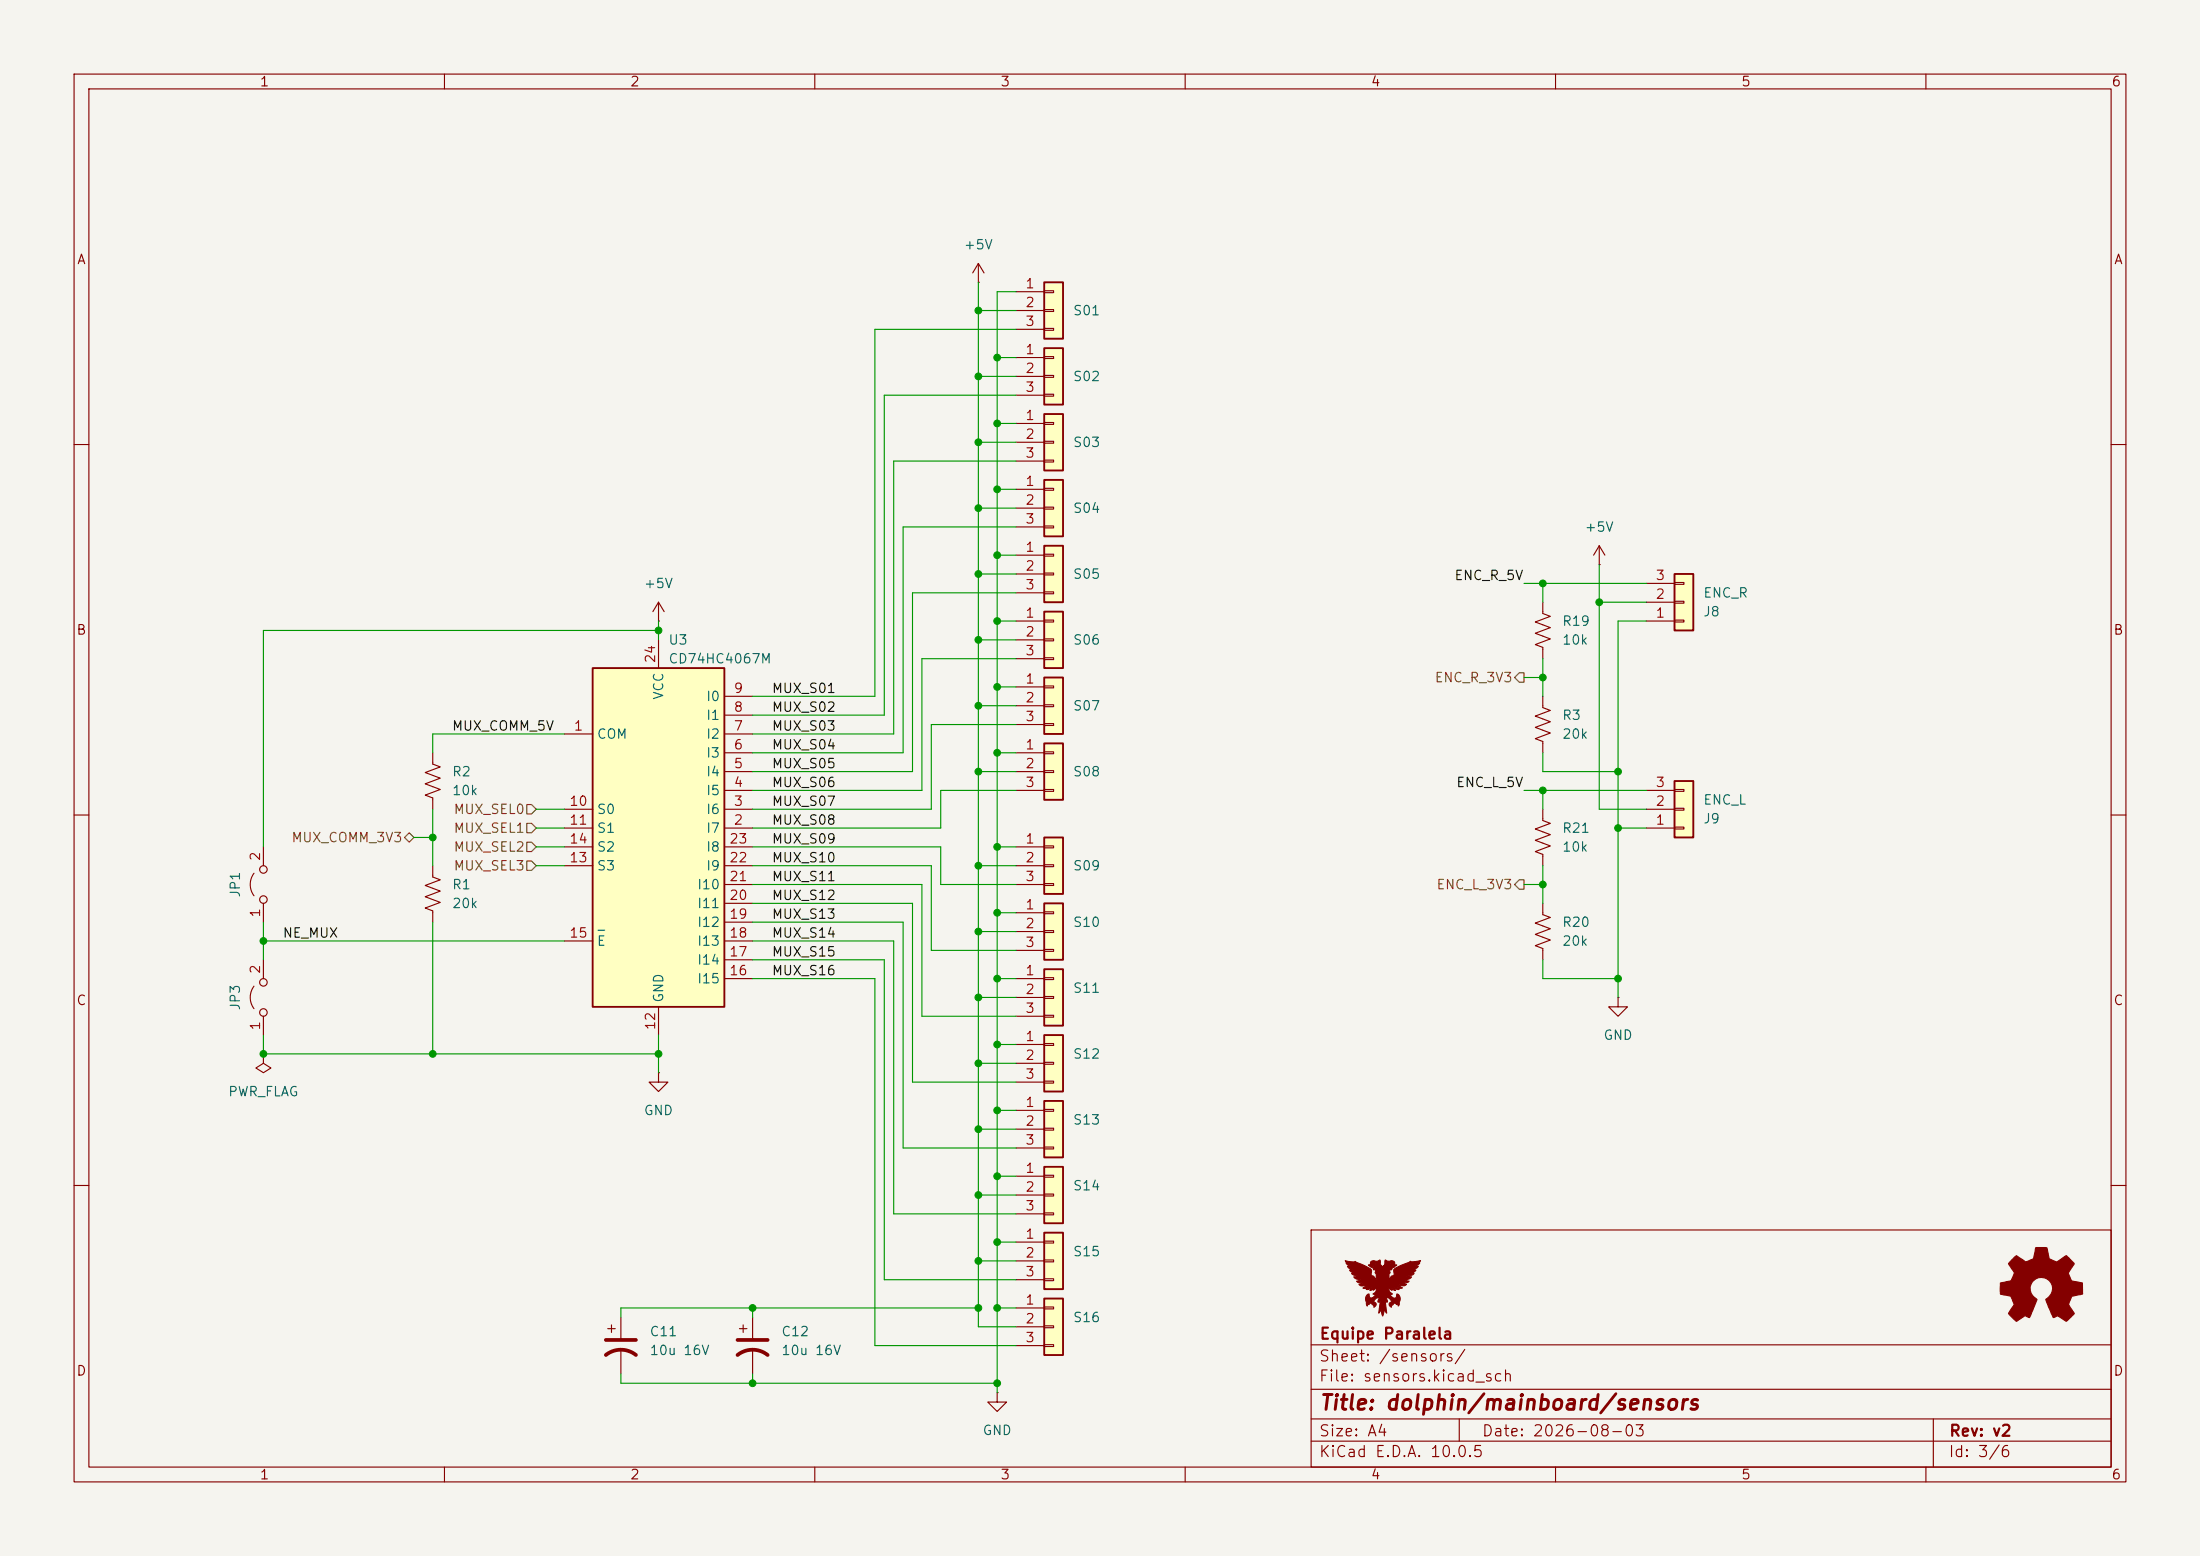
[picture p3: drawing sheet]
<svg xmlns="http://www.w3.org/2000/svg" width="297mm" height="210mm" viewBox="0 0 297 210" stroke-linecap="round" stroke-linejoin="round" font-family="sans-serif">
<path d="M0 0h297v210h-297z" fill="#f5f4ef" stroke="#f5f4ef" stroke-width=".14"/>
<g fill="none" stroke="#840000" stroke-width=".15">
<path d="M10 10h277v190h-277zM12 12h273v186h-273zM60 10v2M110 10v2M160 10v2M210 10v2M260 10v2M10 60h2M285 60h2M10 110h2M58.4 116.8v1.6l1 .3-2 .8 2 .8-2 .7 2 .8-2 .8 1 .3v1.6M285 110h2"/>
<path d="M10 160h2M177 166h108v32h-108zM285 160h2M60 198v2M110 198v2M160 198v2M177 194.5h108M177 191.5h108M177 187.5h108M177 181.5h108M197 191.5v3M210 198v2"/>
<path d="M260 198v2M261 191.5v6.5"/>
</g>
<path d="M141 166.4h2.5v7.6h-2.5z" fill="#ffffc2"/>
<path d="M141 166.4h2.5v7.6h-2.5z" fill="none" stroke="#840000" stroke-width=".25"/>
<path d="M137.2 167.6h3.8M137.2 170.2h3.8M137.2 172.7h3.8M141 167.5h1.2v.3h-1.2zM141 170.1h1.2v.2h-1.2zM141 172.6h1.2v.2h-1.2z" fill="none" stroke="#840000" stroke-width=".15"/>
<path d="M141 157.5h2.5v7.6h-2.5z" fill="#ffffc2"/>
<path d="M141 157.5h2.5v7.6h-2.5z" fill="none" stroke="#840000" stroke-width=".25"/>
<path d="M137.2 158.8h3.8M141 158.6h1.2v.3h-1.2zM137.2 161.3h3.8M137.2 163.8h3.8M141 161.2h1.2v.2h-1.2zM141 163.7h1.2v.3h-1.2z" fill="none" stroke="#840000" stroke-width=".15"/>
<path d="M141 139.7h2.5v7.6h-2.5z" fill="#ffffc2"/>
<path d="M141 139.7h2.5v7.6h-2.5z" fill="none" stroke="#840000" stroke-width=".25"/>
<path d="M137.2 141h3.8M137.2 143.5h3.8M137.2 146.1h3.8M141 140.8h1.2v.3h-1.2zM141 143.4h1.2v.2h-1.2zM141 145.9h1.2v.3h-1.2z" fill="none" stroke="#840000" stroke-width=".15"/>
<path d="M141 130.8h2.5v7.6h-2.5z" fill="#ffffc2"/>
<path d="M141 130.8h2.5v7.6h-2.5z" fill="none" stroke="#840000" stroke-width=".25"/>
<path d="M137.2 132.1h3.8M137.2 134.6h3.8M137.2 137.2h3.8M141 132h1.2v.2h-1.2zM141 134.5h1.2v.2h-1.2zM141 137h1.2v.3h-1.2z" fill="none" stroke="#840000" stroke-width=".15"/>
<path d="M141 148.6h2.5v7.6h-2.5z" fill="#ffffc2"/>
<path d="M141 148.6h2.5v7.6h-2.5z" fill="none" stroke="#840000" stroke-width=".25"/>
<path d="M137.2 149.9h3.8M137.2 152.4h3.8M137.2 154.9h3.8M141 149.7h1.2v.3h-1.2zM141 152.3h1.2v.2h-1.2zM141 154.8h1.2v.3h-1.2z" fill="none" stroke="#840000" stroke-width=".15"/>
<path d="M141 82.6h2.5v7.6h-2.5z" fill="#ffffc2"/>
<path d="M141 82.6h2.5v7.6h-2.5z" fill="none" stroke="#840000" stroke-width=".25"/>
<path d="M137.2 83.8h3.8M137.2 86.4h3.8M137.2 88.9h3.8M141 83.7h1.2v.2h-1.2zM141 86.2h1.2v.3h-1.2zM141 88.8h1.2v.2h-1.2z" fill="none" stroke="#840000" stroke-width=".15"/>
<path d="M141 100.3h2.5v7.7h-2.5z" fill="#ffffc2"/>
<path d="M141 100.3h2.5v7.7h-2.5z" fill="none" stroke="#840000" stroke-width=".25"/>
<path d="M137.2 101.6h3.8M137.2 104.1h3.8M137.2 106.7h3.8M141 101.5h1.2v.2h-1.2zM141 104h1.2v.3h-1.2zM141 106.6h1.2v.2h-1.2z" fill="none" stroke="#840000" stroke-width=".15"/>
<path d="M141 121.9h2.5v7.6h-2.5z" fill="#ffffc2"/>
<path d="M141 121.9h2.5v7.6h-2.5z" fill="none" stroke="#840000" stroke-width=".25"/>
<path d="M137.2 123.2h3.8M137.2 125.7h3.8M137.2 128.3h3.8M141 123.1h1.2v.2h-1.2zM141 125.6h1.2v.3h-1.2zM141 128.1h1.2v.3h-1.2z" fill="none" stroke="#840000" stroke-width=".15"/>
<path d="M141 113h2.5v7.7h-2.5z" fill="#ffffc2"/>
<path d="M141 113h2.5v7.7h-2.5z" fill="none" stroke="#840000" stroke-width=".25"/>
<path d="M88.9 83.8h.1M88.9 81.3l-.8 1.3M88.9 81.3l.8 1.3M88.9 81.3v2.5M137.2 114.3h3.8M137.2 116.8h3.8M137.2 119.4h3.8M141 114.2h1.2v.2h-1.2zM141 116.7h1.2v.3h-1.2zM141 119.3h1.2v.2h-1.2z" fill="none" stroke="#840000" stroke-width=".15"/>
<path d="M141 91.4h2.5v7.7h-2.5z" fill="#ffffc2"/>
<path d="M141 91.4h2.5v7.7h-2.5z" fill="none" stroke="#840000" stroke-width=".25"/>
<path d="M137.2 92.7h3.8M137.2 95.3h3.8M137.2 97.8h3.8M141 92.6h1.2v.2h-1.2zM141 95.1h1.2v.3h-1.2zM141 97.7h1.2v.2h-1.2zM58.4 101.6v1.5l1 .4-2 .8 2 .7-2 .8 2 .8-2 .7 1 .4v1.5M88.9 144.8v1.3h1.3l-1.3 1.2-1.3-1.2h1.3M88.9 144.8h.1M134.6 188v1.2h1.3l-1.3 1.3-1.3-1.3h1.3M134.6 188h.1" fill="none" stroke="#840000" stroke-width=".15"/>
<path d="M80 90.2h17.8v45.7h-17.8z" fill="#ffffc2"/>
<path d="M80 90.2h17.8v45.7h-17.8z" fill="none" stroke="#840000" stroke-width=".25"/>
<g fill="none" stroke="#840000" stroke-width=".15">
<path d="M76.2 99.1h3.8M88.9 86.4v3.8M97.8 99.1h3.8M97.8 96.5h3.8M97.8 94h3.8M34.3 117.9a2.54 2.54 0 0 0 0 3M35.6 114.3v2.5M76.2 111.8h3.8M76.2 109.2h3.8M76.2 116.8h3.8M76.2 114.3h3.8M97.8 111.8h3.8"/>
<path d="M97.8 109.2h3.8M97.8 106.7h3.8M97.8 104.1h3.8M97.8 101.6h3.8M97.8 116.8h3.8M97.8 114.3h3.8M97.8 119.4h3.8M34.3 133.1a2.54 2.54 0 0 0 0 3M35.6 121.9v2.6M35.6 129.5v2.6M35.6 137.2v2.5M76.2 127h3.8"/>
<path d="M88.9 135.9v3.8M97.8 127h3.8M97.8 132.1h3.8M97.8 129.5h3.8M97.8 124.5h3.8M97.8 121.9h3.8M35.6 142.2v1.3l1 .6-1 .7-1.1-.7 1.1-.6M35.6 142.2h.1M82 179.3h1.1M82.5 178.8v1M83.8 177.8v2.8M99.8 179.3h1"/>
<path d="M100.3 178.8v1M101.6 177.8v2.8M83.8 182.1v3.3M101.6 182.1v3.3"/>
<circle cx="35.6" cy="117.3" r=".51"/>
<circle cx="35.6" cy="121.4" r=".51"/>
<circle cx="35.6" cy="136.7" r=".51"/>
<circle cx="35.6" cy="132.6" r=".51"/>
</g>
<path d="M80.7 125.6h.9" fill="none" stroke="#006464" stroke-width=".15"/>
<path d="M81.8 182.9a3.3 3.3 0 0 1 4.1 0M81.8 180.8h4.1M99.6 182.9a3.3 3.3 0 0 1 4 0M99.6 180.8h4" fill="none" stroke="#840000" stroke-width=".51"/>
<path d="M141 64.8h2.5v7.6h-2.5z" fill="#ffffc2"/>
<path d="M141 64.8h2.5v7.6h-2.5z" fill="none" stroke="#840000" stroke-width=".25"/>
<path d="M137.2 66h3.8M137.2 68.6h3.8M137.2 71.1h3.8M141 65.9h1.2v.3h-1.2zM141 68.5h1.2v.2h-1.2zM141 71h1.2v.2h-1.2z" fill="none" stroke="#840000" stroke-width=".15"/>
<path d="M226.1 77.5h2.5v7.6h-2.5z" fill="#ffffc2"/>
<path d="M226.1 77.5h2.5v7.6h-2.5z" fill="none" stroke="#840000" stroke-width=".25"/>
<path d="M222.2 78.7h3.9M226.1 78.6h1.2v.3h-1.2zM208.3 81.3v1.5l1 .4-2 .7 2 .8-2 .8 2 .7-2 .8 1 .4v1.5M208.3 94v1.5l1 .4-2 .7 2 .8-2 .8 2 .7-2 .8 1 .4v1.5M222.2 83.8h3.9M222.2 81.3h3.9M226.1 83.7h1.2v.2h-1.2zM226.1 81.2h1.2v.2h-1.2z" fill="none" stroke="#840000" stroke-width=".15"/>
<path d="M226.1 105.4h2.5v7.6h-2.5z" fill="#ffffc2"/>
<path d="M226.1 105.4h2.5v7.6h-2.5z" fill="none" stroke="#840000" stroke-width=".25"/>
<path d="M215.9 76.2h.1M215.9 73.7l-.8 1.2M215.9 73.7l.8 1.2M215.9 73.7v2.5M208.3 109.2v1.5l1 .4-2 .8 2 .7-2 .8 2 .8-2 .7 1 .4v1.5M222.2 111.8h3.9M222.2 109.2h3.9M222.2 106.7h3.9M226.1 111.6h1.2v.3h-1.2zM226.1 109.1h1.2v.2h-1.2zM226.1 106.6h1.2v.2h-1.2zM208.3 121.9v1.5l1 .4-2 .8 2 .7-2 .8 2 .8-2 .7 1 .4v1.5" fill="none" stroke="#840000" stroke-width=".15"/>
<path d="M181.6 170.1l.1 .1a1.56 1.56 0 0 0 1.2 0l1.4 .6a1.21 1.21 0 0 1 .9 .7v.2a.38 .38 0 0 0 .3 .6l.3 .5v-.9l-.2-.1a.22 .22 0 0 0 .1-.3 .22 .22 0 0 0-.2-.1l-.2-.3-.5-.3 .7 .1-.1-.1h-.6l-.1-.1 .5 .1v-.1h-.2v-.1l.7 .1v-.1h-.7a.47 .47 0 0 1 .3-.4 .47 .47 0 0 1 .5 0l.4-.1a.39 .39 0 0 1 .1 .5l.4 .4v-.1l1.3-.1-1.3 .1 .2-.2h1.3h-1.3l.1-.1h.7v-.1l-.7 .1v-.5l.6 .1a.48 .48 0 0 1 .5 0 .48 .48 0 0 1 .2 .5h.3l-.6 .4-.1 .3a.25 .25 0 0 0-.3 .1 .25 .25 0 0 0 .1 .3l-.2 .1v.8l.1-.1a.61 .61 0 0 1 .5-.5l.1-.1a.66 .66 0 0 1 .5-1l1.7-.8a.42 .42 0 0 0 .6 .1l.8-.2-.3 .5-.7 .4 .7-.1-.3 .3-.4 .2h.3a.41 .41 0 0 1-.5 .4l.3 .1a.37 .37 0 0 1-.5 .3h-.5l.7 .1a.97 .97 0 0 1-.9 .4l.5 .2a1 1 0 0 1-1 .1l.7 .3a.87 .87 0 0 1-1.1 .1l.5 .4-.3 .1-.3-.1 .2 .2a.69 .69 0 0 1-.7-.2l.2 .4-.5-.3v.3l-.4-.3a.76 .76 0 0 0 .5 .7l-.3 .2a.53 .53 0 0 0 .8 .2l.1-.4a.81 .81 0 0 1 .3 1.3 .22 .22 0 0 1 .1 .2 .22 .22 0 0 1-.2 .1l-.2-.1h-.1a.28 .28 0 0 0-.2-.2 .28 .28 0 0 0-.3 .2l-.2 .2 .1 .1a.38 .38 0 0 1-.4-.3 .38 .38 0 0 1 .3-.4l-.2-.4-.5-.4 .1 .5a.19 .19 0 0 1 .1 .3 .19 .19 0 0 1-.3 0l.2 1.5-.3-.5-.2 .9-.2-.9-.4 .5 .2-1.5a.19 .19 0 0 1-.3 0 .19 .19 0 0 1 .1-.3l.1-.5-.3 .3a.55 .55 0 0 0-.4 .5 .36 .36 0 0 1 .3 .4 .36 .36 0 0 1-.3 .3l-.1-.3h-.1l-.2-.2-.4 .2-.1 .2-.1-.5a.75 .75 0 0 1 .3-1.1 .39 .39 0 0 0 .3 .5 .39 .39 0 0 0 .5-.3l.1-.2-.4-.1a.79 .79 0 0 0 .5-.8l-.4 .3v-.2l-.5 .3 .2-.4-.5 .3-.2-.1 .2-.2-.3 .1h-.3l.5-.5a.81 .81 0 0 1-1-.1l.6-.2h-.7l-.3-.2 .5-.2a.88 .88 0 0 1-.8-.4h.6a1.3 1.3 0 0 1-.9-.4l.3-.1-.5-.2-.1-.2h.4l-.5-.2-.2-.3 .6 .1-.7-.4z" fill="#840000" stroke="#840000" stroke-width=".14"/>
<path d="M271.7 170l.5-.5 1.2 .8 .3-.1 .8-.3 .3-1.5h1.3h.2l.4 1.5 1 .4 1.3-.8 1 1-.8 1.4 .5 1 1.4 .3 .1 1.5-1.5 .2v.2l-.5 1 .8 1.2-.1 .1-1 .9-1.1-.7-.6 .2-1-2.4a1.54 1.54 0 0 0 .3-2.7 1.54 1.54 0 0 0-2.4 1.1 1.97 1.97 0 0 0 .9 1.6l-1 2.4-.6-.2-1.2 .7-1.1-1 .8-1.2-.4-1.1-1.4-.4v-1.4l1.2-.3a.83 .83 0 0 0 .5-.7l.2-.4-.9-1.3z" fill="#840000" stroke="#840000" stroke-width=".15"/>
<path d="M141 175.3h2.5v7.6h-2.5z" fill="#ffffc2"/>
<path d="M141 175.3h2.5v7.6h-2.5z" fill="none" stroke="#840000" stroke-width=".25"/>
<path d="M137.2 176.5h3.8M137.2 179.1h3.8M141 176.4h1.2v.3h-1.2zM141 178.9h1.2v.3h-1.2zM137.2 181.6h3.8M141 181.5h1.2v.2h-1.2z" fill="none" stroke="#840000" stroke-width=".15"/>
<path d="M141 73.7h2.5v7.6h-2.5z" fill="#ffffc2"/>
<path d="M141 73.7h2.5v7.6h-2.5z" fill="none" stroke="#840000" stroke-width=".25"/>
<path d="M137.2 74.9h3.8M137.2 77.5h3.8M141 74.8h1.2v.3h-1.2zM141 77.3h1.2v.3h-1.2zM141 79.9h1.2v.2h-1.2zM137.2 80h3.8" fill="none" stroke="#840000" stroke-width=".15"/>
<path d="M141 55.9h2.5v7.6h-2.5z" fill="#ffffc2"/>
<path d="M141 55.9h2.5v7.6h-2.5z" fill="none" stroke="#840000" stroke-width=".25"/>
<path d="M132.1 38.1h.1M132.1 35.6l-.8 1.2M132.1 35.6l.7 1.2M132.1 35.6v2.5M137.2 57.2h3.8M137.2 59.7h3.8M141 57h1.2v.3h-1.2zM141 59.6h1.2v.2h-1.2zM137.2 62.2h3.8M141 62.1h1.2v.3h-1.2z" fill="none" stroke="#840000" stroke-width=".15"/>
<path d="M141 38.1h2.5v7.6h-2.5z" fill="#ffffc2"/>
<path d="M141 38.1h2.5v7.6h-2.5z" fill="none" stroke="#840000" stroke-width=".25"/>
<path d="M137.2 39.4h3.8M141 39.2h1.2v.3h-1.2zM137.2 41.9h3.8M137.2 44.5h3.8M141 41.8h1.2v.2h-1.2zM141 44.3h1.2v.3h-1.2z" fill="none" stroke="#840000" stroke-width=".15"/>
<path d="M141 47h2.5v7.6h-2.5z" fill="#ffffc2"/>
<path d="M141 47h2.5v7.6h-2.5z" fill="none" stroke="#840000" stroke-width=".25"/>
<path d="M137.2 48.3h3.8M137.2 50.8h3.8M137.2 53.3h3.8M141 48.1h1.2v.3h-1.2zM141 50.7h1.2v.2h-1.2zM141 53.2h1.2v.3h-1.2zM218.4 134.6v1.3h1.3l-1.3 1.3-1.2-1.3h1.2M218.4 134.6h.1" fill="none" stroke="#840000" stroke-width=".15"/>
<path d="M205.1 90.8h.6v1.3h-.6l-.6-.7zM54.6 113l.6-.6 .7 .6-.7 .7zM71.1 111.1h.7l.6 .7-.6 .6h-.7zM71.1 116.2h.7l.6 .6-.6 .7h-.7zM71.1 113.7h.7l.6 .6-.6 .6h-.7zM71.1 108.6h.7l.6 .6-.6 .7h-.7zM205.1 118.7h.6v1.3h-.6l-.6-.6z" fill="none" stroke="#725600" stroke-width=".15"/>
<g fill="none" stroke="#009600" stroke-width=".15">
<path d="M132.1 38.1v141h5.1M137.2 39.4h-2.6v148.6M132.1 50.8h5.1M132.1 59.7h5.1M132.1 41.9h5.1M134.6 48.3h2.6M134.6 57.2h2.6M137.2 53.3h-17.8v43.2h-17.8M137.2 44.5h-19.1v49.5h-16.5M132.1 77.5h5.1M132.1 68.6h5.1M134.6 66h2.6"/>
<path d="M134.6 74.9h2.6M137.2 62.2h-16.6v36.9h-19M137.2 71.1h-15.3v30.5h-20.3M205.7 78.7h16.5M208.3 78.7v2.6M215.9 76.2v33h6.3M76.2 99.1h-17.8v2.5M88.9 85.1h-53.3v29.2M88.9 83.8v2.6M132.1 86.4h5.1M132.1 95.3h5.1M134.6 92.7h2.6"/>
<path d="M134.6 83.8h2.6M137.2 97.8h-11.5v11.4h-24.1M137.2 80h-14v24.1h-21.6M137.2 88.9h-12.7v17.8h-22.9M205.7 91.4h2.6M208.3 88.9v5.1M215.9 81.3h6.3M222.2 83.8h-3.8v50.8M55.9 113h2.5M58.4 109.2v7.6M72.4 109.2h3.8M72.4 111.8h3.8"/>
<path d="M72.4 116.8h3.8M72.4 114.3h3.8M101.6 119.4h22.9v17.8h12.7M101.6 114.3h25.4v5.1h10.2M101.6 116.8h24.1v11.5h11.5M132.1 104.1h5.1M132.1 116.8h5.1M134.6 114.3h2.6M134.6 101.6h2.6M137.2 106.7h-10.2v5.1h-25.4M205.7 106.7h16.5M205.7 119.4h2.6"/>
<path d="M208.3 101.6v2.5h10.1M208.3 106.7v2.5M208.3 116.8v5.1M218.4 111.8h3.8M35.6 124.5v5M35.6 139.7v2.5h53.3M35.6 127h40.6M58.4 124.5v17.7M88.9 139.7v5.1M101.6 129.5h17.8v43.2h17.8M101.6 132.1h16.5v49.5h19.1M101.6 127h19v36.8h16.6"/>
<path d="M101.6 124.5h20.3v30.4h15.3M101.6 121.9h21.6v24.2h14M132.1 134.6h5.1M132.1 125.7h5.1M134.6 132.1h2.6M134.6 123.2h2.6M208.3 129.5v2.6h10.1M132.1 152.4h5.1M132.1 143.5h5.1M134.6 158.8h2.6M134.6 149.9h2.6M134.6 141h2.6"/>
<path d="M101.6 176.5v1.3M132.1 161.3h5.1M132.1 170.2h5.1M132.1 176.5h-48.3v1.3M134.6 176.5h2.6M134.6 167.6h2.6M83.8 185.4v1.3h50.8M101.6 185.4v1.3"/>
</g>
<g fill="#009600" stroke="#009600" stroke-width=".14">
<circle cx="132.1" cy="77.5" r=".46"/>
<circle cx="134.6" cy="74.9" r=".46"/>
<circle cx="132.1" cy="86.4" r=".46"/>
<circle cx="134.6" cy="114.3" r=".46"/>
<circle cx="134.6" cy="123.2" r=".46"/>
<circle cx="88.9" cy="85.1" r=".46"/>
<circle cx="132.1" cy="176.5" r=".46"/>
<circle cx="132.1" cy="170.2" r=".46"/>
<circle cx="134.6" cy="176.5" r=".46"/>
<circle cx="132.1" cy="134.6" r=".46"/>
<circle cx="88.9" cy="142.2" r=".46"/>
<circle cx="101.6" cy="176.5" r=".46"/>
<circle cx="101.6" cy="186.7" r=".46"/>
<circle cx="134.6" cy="167.6" r=".46"/>
<circle cx="134.6" cy="186.7" r=".46"/>
<circle cx="35.6" cy="127" r=".46"/>
<circle cx="35.6" cy="142.2" r=".46"/>
<circle cx="58.4" cy="113" r=".46"/>
<circle cx="58.4" cy="142.2" r=".46"/>
<circle cx="132.1" cy="116.8" r=".46"/>
<circle cx="132.1" cy="125.7" r=".46"/>
<circle cx="132.1" cy="104.1" r=".46"/>
<circle cx="134.6" cy="101.6" r=".46"/>
<circle cx="132.1" cy="143.5" r=".46"/>
<circle cx="134.6" cy="149.9" r=".46"/>
<circle cx="132.1" cy="161.3" r=".46"/>
<circle cx="132.1" cy="152.4" r=".46"/>
<circle cx="134.6" cy="158.8" r=".46"/>
<circle cx="134.6" cy="132.1" r=".46"/>
<circle cx="134.6" cy="141" r=".46"/>
<circle cx="134.6" cy="92.7" r=".46"/>
<circle cx="132.1" cy="95.3" r=".46"/>
<circle cx="132.1" cy="68.6" r=".46"/>
<circle cx="134.6" cy="83.8" r=".46"/>
<circle cx="132.1" cy="50.8" r=".46"/>
<circle cx="134.6" cy="66" r=".46"/>
<circle cx="132.1" cy="59.7" r=".46"/>
<circle cx="134.6" cy="57.2" r=".46"/>
<circle cx="132.1" cy="41.9" r=".46"/>
<circle cx="134.6" cy="48.3" r=".46"/>
<circle cx="218.4" cy="132.1" r=".46"/>
<circle cx="208.3" cy="119.4" r=".46"/>
<circle cx="218.4" cy="104.1" r=".46"/>
<circle cx="218.4" cy="111.8" r=".46"/>
<circle cx="215.9" cy="81.3" r=".46"/>
<circle cx="208.3" cy="106.7" r=".46"/>
<circle cx="208.3" cy="78.7" r=".46"/>
<circle cx="208.3" cy="91.4" r=".46"/>
</g>
<text font-size="2" fill="#840000" x="178" y="190.8">Title: dolphin/mainboard/sensors</text>
<g font-size="1.5" fill="#840000">
<text x="178" y="184.1">Sheet: /sensors/</text>
<text x="178" y="181.1">Equipe Paralela</text>
<text x="178" y="186.8">File: sensors.kicad_sch</text>
<text x="178" y="197">KiCad E.D.A. 10.0.5</text>
<text x="178" y="194.2">Size: A4</text>
<text x="200" y="194.2">Date: 2026-08-03</text>
<text x="263" y="197">Id: 3/6</text>
<text x="263" y="194.2">Rev: v2</text>
</g>
<g font-size="1.3" fill="#840000">
<text x="35" y="12">1</text>
<text x="85" y="12">2</text>
<text x="135" y="12">3</text>
<text x="185" y="12">4</text>
<text x="235" y="12">5</text>
<text x="285" y="12">6</text>
<text x="10.3" y="36">A</text>
<text x="285.3" y="36">A</text>
<text x="10.2" y="86">B</text>
<text x="285.2" y="86">B</text>
<text x="10.2" y="136">C</text>
<text x="285.2" y="136">C</text>
<text x="10.2" y="186">D</text>
<text x="285.2" y="186">D</text>
<text x="35" y="200">1</text>
<text x="85" y="200">2</text>
<text x="135" y="200">3</text>
<text x="185" y="200">4</text>
<text x="235" y="200">5</text>
<text x="285" y="200">6</text>
</g>
<g font-size="1.3" fill="#006464">
<text x="130" y="34">+5V</text>
<text x="144.8" y="42.9">S01</text>
<text x="144.8" y="51.8">S02</text>
<text x="144.8" y="60.7">S03</text>
<text x="144.8" y="69.5">S04</text>
<text x="213.8" y="72.1">+5V</text>
<text x="86.8" y="79.7">+5V</text>
<text x="144.8" y="78.4">S05</text>
<text x="229.9" y="83.5">J8</text>
<text x="229.9" y="81">ENC_R</text>
<text x="90.2" y="87.3">U3</text>
<text x="90.2" y="89.9">CD74HC4067M</text>
<text x="144.8" y="87.3">S06</text>
<text x="210.8" y="84.8">R19</text>
<text x="210.8" y="87.3">10k</text>
<text x="89.9" y="94.5" transform="rotate(-90 89.9 94.5)">VCC</text>
<text x="95.2" y="94.9">I0</text>
<text x="80.5" y="100">COM</text>
<text x="95.2" y="100">I2</text>
<text x="95.2" y="97.5">I1</text>
<text x="144.8" y="96.2">S07</text>
<text x="210.8" y="97.5">R3</text>
<text x="210.8" y="100">20k</text>
<text x="60.9" y="105.1">R2</text>
<text x="60.9" y="107.6">10k</text>
<text x="95.2" y="107.6">I5</text>
<text x="95.2" y="105.1">I4</text>
<text x="95.2" y="102.6">I3</text>
<text x="144.8" y="105.1">S08</text>
<text x="80.5" y="110.2">S0</text>
<text x="80.5" y="112.7">S1</text>
<text x="95.2" y="112.7">I7</text>
<text x="95.2" y="110.2">I6</text>
<text x="210.8" y="112.7">R21</text>
<text x="229.9" y="111.5">J9</text>
<text x="229.9" y="108.9">ENC_L</text>
<text x="80.5" y="117.8">S3</text>
<text x="80.5" y="115.3">S2</text>
<text x="95.2" y="117.8">I9</text>
<text x="95.2" y="115.3">I8</text>
<text x="144.8" y="117.8">S09</text>
<text x="210.8" y="115.3">10k</text>
<text x="32.7" y="121.2" transform="rotate(-90 32.7 121.2)">JP1</text>
<text x="60.9" y="120.3">R1</text>
<text x="60.9" y="122.9">20k</text>
<text x="94" y="125.4">I12</text>
<text x="94" y="122.9">I11</text>
<text x="94" y="120.3">I10</text>
<text x="144.8" y="125.4">S10</text>
<text x="210.8" y="125.4">R20</text>
<text x="80.5" y="128">E</text>
<text x="94" y="130.5">I14</text>
<text x="94" y="128">I13</text>
<text x="210.8" y="128">20k</text>
<text x="32.7" y="136.5" transform="rotate(-90 32.7 136.5)">JP3</text>
<text x="89.9" y="135.4" transform="rotate(-90 89.9 135.4)">GND</text>
<text x="94" y="133">I15</text>
<text x="144.8" y="134.3">S11</text>
<text x="144.8" y="143.2">S12</text>
<text x="216.4" y="140.7">GND</text>
<text x="30.7" y="148.3">PWR_FLAG</text>
<text x="86.8" y="150.8">GND</text>
<text x="144.8" y="152.1">S13</text>
<text x="144.8" y="161">S14</text>
<text x="144.8" y="169.9">S15</text>
<text x="144.8" y="178.8">S16</text>
<text x="87.6" y="180.7">C11</text>
<text x="87.6" y="183.2">10u 16V</text>
<text x="105.4" y="180.7">C12</text>
<text x="105.4" y="183.2">10u 16V</text>
<text x="132.6" y="194">GND</text>
</g>
<g font-size="1.3" fill="#a90000">
<text x="138.3" y="39.2">1</text>
<text x="138.3" y="41.8">2</text>
<text x="138.3" y="44.3">3</text>
<text x="138.3" y="48.1">1</text>
<text x="138.3" y="50.7">2</text>
<text x="138.3" y="53.2">3</text>
<text x="138.3" y="57">1</text>
<text x="138.3" y="59.6">2</text>
<text x="138.3" y="65.9">1</text>
<text x="138.3" y="62.1">3</text>
<text x="138.3" y="68.4">2</text>
<text x="138.3" y="71">3</text>
<text x="138.3" y="74.8">1</text>
<text x="138.3" y="77.3">2</text>
<text x="138.3" y="83.7">1</text>
<text x="138.3" y="79.9">3</text>
<text x="223.4" y="83.7">1</text>
<text x="223.4" y="81.1">2</text>
<text x="223.4" y="78.6">3</text>
<text x="88.8" y="89.6" transform="rotate(-90 88.8 89.6)">24</text>
<text x="138.3" y="86.2">2</text>
<text x="138.3" y="88.8">3</text>
<text x="99" y="93.8">9</text>
<text x="138.3" y="92.6">1</text>
<text x="138.3" y="95.1">2</text>
<text x="77.4" y="98.9">1</text>
<text x="99" y="101.5">6</text>
<text x="99" y="98.9">7</text>
<text x="99" y="96.4">8</text>
<text x="138.3" y="101.5">1</text>
<text x="138.3" y="97.7">3</text>
<text x="99" y="106.5">4</text>
<text x="99" y="104">5</text>
<text x="138.3" y="104">2</text>
<text x="138.3" y="106.5">3</text>
<text x="223.4" y="106.5">3</text>
<text x="76.8" y="109.1">10</text>
<text x="76.8" y="111.6">11</text>
<text x="99" y="111.6">2</text>
<text x="99" y="109.1">3</text>
<text x="223.4" y="111.6">1</text>
<text x="223.4" y="109.1">2</text>
<text x="35.4" y="116.3" transform="rotate(-90 35.4 116.3)">2</text>
<text x="76.8" y="116.7">13</text>
<text x="76.8" y="114.2">14</text>
<text x="98.4" y="119.2">21</text>
<text x="98.4" y="116.7">22</text>
<text x="98.4" y="114.2">23</text>
<text x="138.3" y="114.2">1</text>
<text x="138.3" y="116.7">2</text>
<text x="138.3" y="119.2">3</text>
<text x="35.4" y="123.9" transform="rotate(-90 35.4 123.9)">1</text>
<text x="98.4" y="124.3">19</text>
<text x="98.4" y="121.8">20</text>
<text x="138.3" y="123.1">1</text>
<text x="138.3" y="125.6">2</text>
<text x="35.4" y="131.5" transform="rotate(-90 35.4 131.5)">2</text>
<text x="76.8" y="126.9">15</text>
<text x="98.4" y="131.9">16</text>
<text x="98.4" y="129.4">17</text>
<text x="98.4" y="126.9">18</text>
<text x="138.3" y="131.9">1</text>
<text x="138.3" y="128.1">3</text>
<text x="138.3" y="134.5">2</text>
<text x="138.3" y="137">3</text>
<text x="35.4" y="139.2" transform="rotate(-90 35.4 139.2)">1</text>
<text x="88.8" y="139.1" transform="rotate(-90 88.8 139.1)">12</text>
<text x="138.3" y="140.8">1</text>
<text x="138.3" y="143.4">2</text>
<text x="138.3" y="145.9">3</text>
<text x="138.3" y="149.7">1</text>
<text x="138.3" y="152.3">2</text>
<text x="138.3" y="154.8">3</text>
<text x="138.3" y="158.6">1</text>
<text x="138.3" y="161.2">2</text>
<text x="138.3" y="167.5">1</text>
<text x="138.3" y="163.7">3</text>
<text x="138.3" y="170">2</text>
<text x="138.3" y="172.6">3</text>
<text x="138.3" y="176.4">1</text>
<text x="138.3" y="178.9">2</text>
<text x="138.3" y="181.5">3</text>
</g>
<g font-size="1.3" fill="#0f0f0f">
<text x="196.3" y="78.6">ENC_R_5V</text>
<text x="104.1" y="93.9">MUX_S01</text>
<text x="60.9" y="98.9">MUX_COMM_5V</text>
<text x="104.1" y="98.9">MUX_S03</text>
<text x="104.1" y="96.4">MUX_S02</text>
<text x="104.1" y="101.5">MUX_S04</text>
<text x="104.1" y="104">MUX_S05</text>
<text x="104.1" y="106.6">MUX_S06</text>
<text x="196.5" y="106.6">ENC_L_5V</text>
<text x="104.1" y="109.1">MUX_S07</text>
<text x="104.1" y="111.6">MUX_S08</text>
<text x="104.1" y="119.3">MUX_S11</text>
<text x="104.1" y="116.7">MUX_S10</text>
<text x="104.1" y="114.2">MUX_S09</text>
<text x="104.1" y="124.3">MUX_S13</text>
<text x="104.1" y="121.8">MUX_S12</text>
<text x="38.1" y="126.9">NE_MUX</text>
<text x="104.1" y="129.4">MUX_S15</text>
<text x="104.1" y="126.9">MUX_S14</text>
<text x="104.1" y="132">MUX_S16</text>
</g>
<g font-size="1.3" fill="#725600">
<text x="193.6" y="92.4">ENC_R_3V3</text>
<text x="39.3" y="114">MUX_COMM_3V3</text>
<text x="61.1" y="112.7">MUX_SEL1</text>
<text x="61.1" y="110.2">MUX_SEL0</text>
<text x="61.1" y="117.8">MUX_SEL3</text>
<text x="61.1" y="115.3">MUX_SEL2</text>
<text x="193.8" y="120.3">ENC_L_3V3</text>
</g>
</svg>
